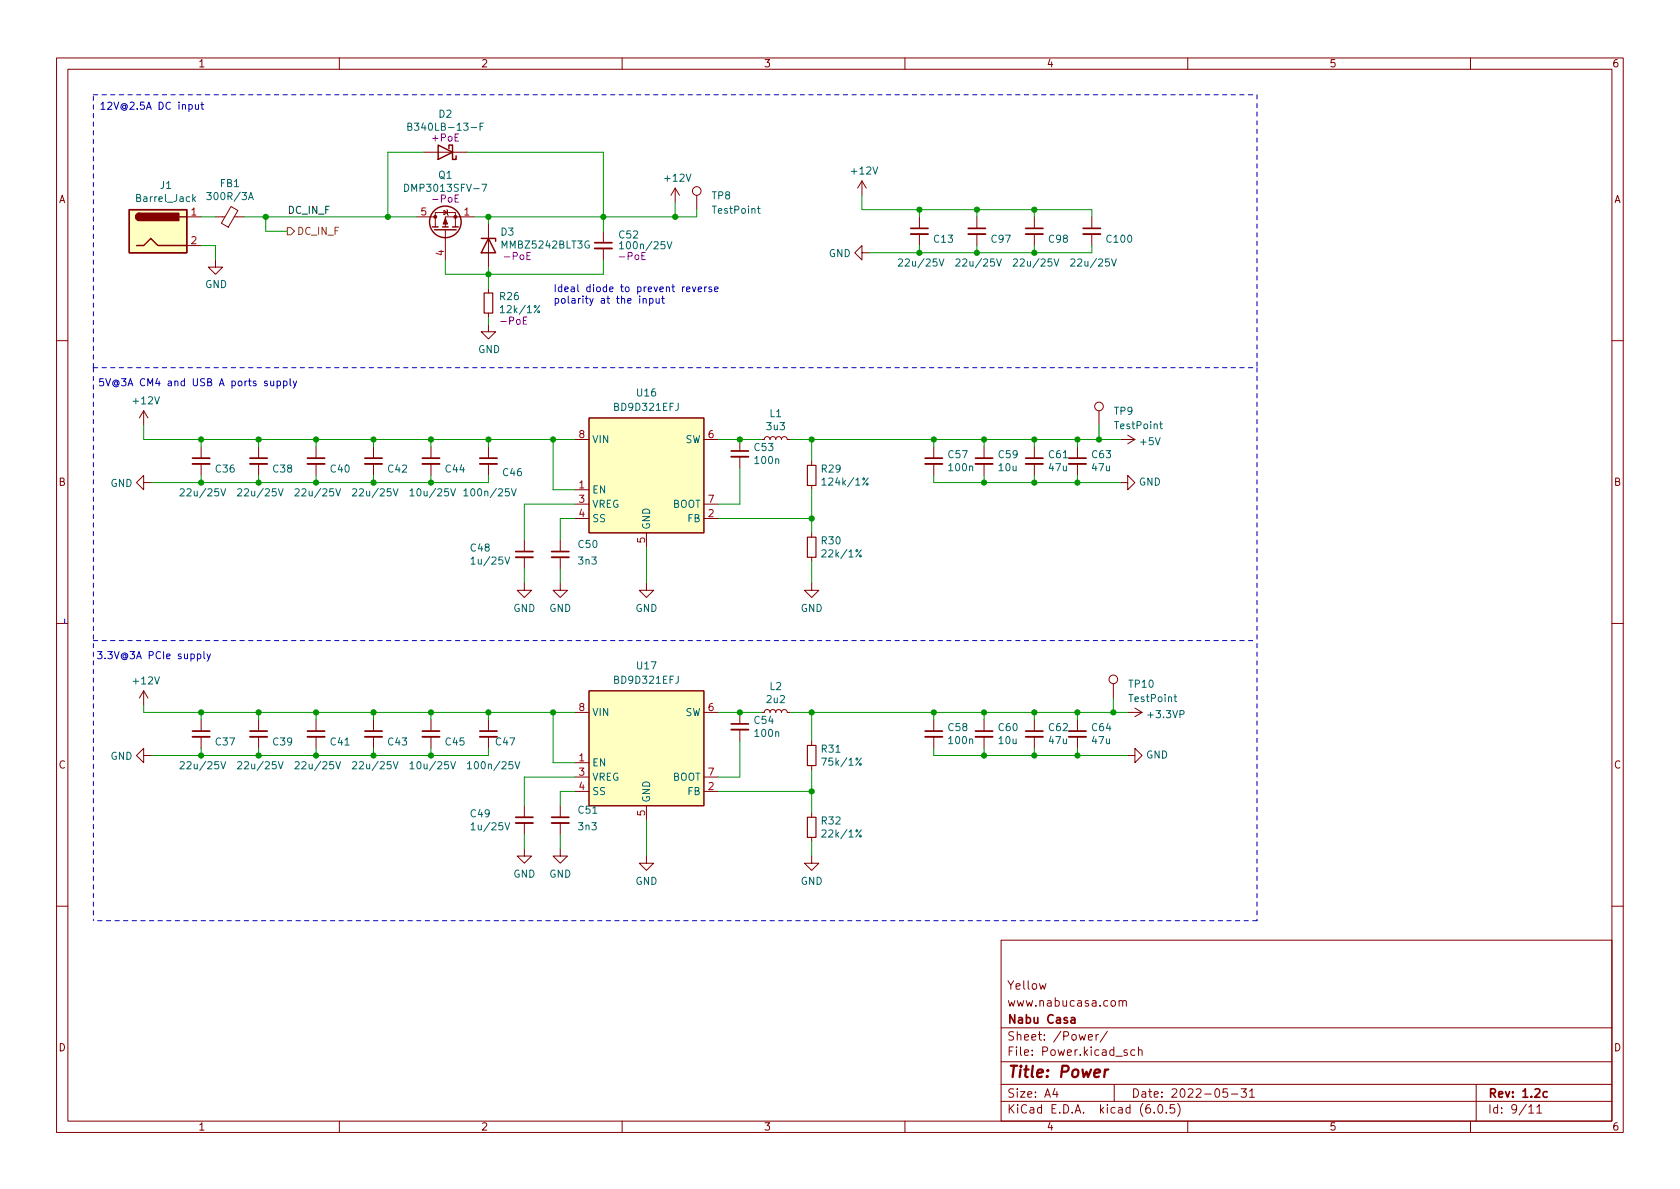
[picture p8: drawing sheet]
<svg xmlns="http://www.w3.org/2000/svg" width="297mm" height="210mm" viewBox="0 0 297 210" stroke-linecap="round" stroke-linejoin="round" font-family="sans-serif">
<g fill="none" stroke="#840000" stroke-width=".18">
<path d="M10 10.2h277v190.1h-277zM12 12.2h273v186.1h-273zM60 10.2v2M110 10.2v2M160 10.2v2M210 10.2v2M260 10.2v2M33 38.3h2.6M38.1 38.3h1.7M40.8 36.5l1.3 .7-1.7 3-1.3-.7zM41.4 38.3h1.8M73.7 38.3h3.3"/>
<path d="M74.9 26.9h7.6M78.5 37.2l.6 .4-.6 .4zM79 37.1l.1 .1v.8l.1 .1M83.8 38.3h-5.1v1.8M86.4 39.6v7.6M119.4 33.3l-.8 1.2M119.4 33.3v2.5M119.4 33.3l.7 1.2M123.2 34.5v2.6M152.4 32l-.8 1.3M152.4 32v2.5M152.4 32l.8 1.3"/>
<path d="M162.6 38.3v2.1M172.7 38.3v2.1M182.9 38.3v2.1M193 38.3v2.1M33 43.4h2.6M38.1 46v1.2h1.3l-1.3 1.3-1.3-1.3h1.3M77 40.1v-2.5h3.5v2.5M78.7 40.6v5.4M86.4 57.4v1.3h1.2l-1.2 1.2-1.3-1.2h1.3M86.4 51v.8M86.4 55.4v.7M106.7 40.9v2"/>
<path d="M106.7 43.9v2.1M152.4 44.7v-1.3l-1.3 1.3 1.3 1.3v-1.3h1.3M162.6 41.4v2M172.7 41.4v2M182.9 41.4v2M193 41.4v2M10 60.2h2M25.4 72.6l-.8 1.3M25.4 72.6v2.6M25.4 72.6l.8 1.3M35.6 79v2M45.7 79v2"/>
<path d="M55.9 79v2M66 79v2M76.2 79v2M86.4 79v2M101.6 77.7h2.5M104.1 73.9h20.4v20.3h-20.4zM124.5 77.7h2.5M130.8 77.7v2.1M134.6 77.7h.5l.2-.3 .3-.2 .4 .2 .1 .3 .2-.3 .3-.2 .4 .1 .2 .4 .2-.4 .4-.1 .3 .2 .1 .3 .1-.3 .4-.2 .3 .2 .2 .3h.5M165.1 79v2M174 79v2M182.9 79v2"/>
<path d="M190.5 79v2M194.3 72.6v2.6M198.1 77.7h2.6M199.4 77l1.3 .7M200.7 77.7l-1.3 .8M285 60.2h2M25.4 85.3v-1.2l-1.3 1.2 1.3 1.3v-1.3h1.3M35.6 82v2.1M45.7 82v2.1M55.9 82v2.1M66 82v2.1M76.2 82v2.1"/>
<path d="M86.4 82v2.1M92.7 95.5v2M92.7 98.5v2.1M99.1 95.5v2M99.1 98.5v2.1M101.6 86.6h2.5M101.6 91.7h2.5M101.6 89.1h2.5M114.3 94.2v2.6M124.5 91.7h2.5M124.5 89.1h2.5M130.8 80.8v2"/>
<path d="M143.5 81.5v.8M143.5 85.8v.8M143.5 94.2v.8M143.5 98.5v.8M165.1 82v2.1M174 82v2.1M182.9 82v2.1M190.5 82v2.1M198.1 85.3h1.3v-1.2l1.3 1.2-1.3 1.3v-1.3M10 110.2h2M92.7 103.1v1.3h1.3l-1.3 1.3-1.3-1.3h1.3M99.1 103.1v1.3h1.2l-1.2 1.3-1.3-1.3h1.3"/>
<path d="M114.3 103.1v1.3h1.3l-1.3 1.3-1.3-1.3h1.3M143.5 103.1v1.3h1.3l-1.3 1.3-1.3-1.3h1.3M285 110.2h2M25.4 133.6v-1.3l-1.3 1.3 1.3 1.3v-1.3h1.3M25.4 122.2v2.5M25.4 122.2l-.8 1.2M25.4 122.2l.8 1.2M35.6 127.2v2.1M35.6 130.3v2M45.7 127.2v2.1M45.7 130.3v2M55.9 127.2v2.1"/>
<path d="M55.9 130.3v2M66 127.2v2.1M66 130.3v2M76.2 127.2v2.1M76.2 130.3v2M86.4 127.2v2.1M86.4 130.3v2M101.6 134.9h2.5M101.6 139.9h2.5M101.6 137.4h2.5M101.6 126h2.5M104.1 122.2h20.4v20.3h-20.4z"/>
<path d="M124.5 139.9h2.5M124.5 137.4h2.5M124.5 126h2.5M130.8 126v2M130.8 129v2.1M134.6 126h.5l.2-.4 .3-.1 .4 .1 .1 .4 .2-.3 .3-.2 .4 .1 .2 .4 .2-.4 .4-.1 .3 .2 .1 .3 .1-.4 .4-.1 .3 .1 .2 .4h.5M143.5 131.1v.7M143.5 135.4v.7M165.1 127.2v2.1M165.1 130.3v2M174 127.2v2.1M174 130.3v2"/>
<path d="M182.9 127.2v2.1M182.9 130.3v2M190.5 127.2v2.1M190.5 130.3v2M196.8 120.9v2.5M199.4 133.6h1.3v-1.3l1.2 1.3-1.2 1.3v-1.3M199.4 126h2.5M200.7 125.2l1.2 .8M201.9 126l-1.2 .7M92.7 150.1v1.3h1.3l-1.3 1.2-1.3-1.2h1.3M92.7 142.5v2M92.7 145.5v2.1"/>
<path d="M99.1 150.1v1.3h1.2l-1.2 1.2-1.3-1.2h1.3M99.1 142.5v2M99.1 145.5v2.1M114.3 151.4v1.2h1.3l-1.3 1.3-1.3-1.3h1.3M114.3 142.5v2.5M143.5 151.4v1.2h1.3l-1.3 1.3-1.3-1.3h1.3M143.5 143.8v.7M143.5 148.1v.7M10 160.2h2M177 166.3h108v32h-108zM183.8 173.9l.3 1 .3-.7 .2 .7 .3-1M197.9 177.1l.2-.2 .3 .1 .1 .9"/>
<path d="M197.9 176.9v1M198.5 177.1l.2-.2 .4 .1v.9M285 160.2h2M60 198.3v2M110 198.3v2M160 198.3v2M177 194.8h108M177 191.8h108M177 187.8h108M177 181.8h108M186.5 192.5l-.4 1h1M186.9 193v1"/>
<path d="M192.4 183.4l.7-.1v-.3l-.5-.1-.2 .2 .1 .8h.6M193.8 182.9v1M194.2 182.9l-.3 .1-.1 .2M195.8 182.4l-1.3 1.9M197 191.8v3M199.3 185.7l-.4-.1-.2 .2 .1 .3 .5 .1v.4h-.6M200.6 185.7l-.4-.1-.3 .3v.4l.2 .3h.5M201.3 185.8l.2-.2 .4 .1v.9M201.3 185.1v1.5M204.1 196.7v.1M204.9 195.4l.2-.1a.81 .81 0 0 1 .6 .7 .81 .81 0 0 1-.3 .8h-.2a.81 .81 0 0 1-.6-.6 .81 .81 0 0 1 .3-.8zM206.2 196.7v.1"/>
<path d="M207.6 195.3h-.7v.7l.2-.1 .5 .1 .1 .2-.1 .5-.2 .1-.5-.1M208.2 195.1a1.72 1.72 0 0 1 0 2.3M210 198.3v2M217 192.5h-.7l-.1 .7 .2-.1 .5 .1 .2 .2-.1 .5-.2 .1-.6-.1M217.7 193.5h1.2M219.4 192.5h1l-.5 .6 .4 .1v.7l-.2 .1h-.5l-.2-.1M220.9 193l.5-.5v1.5M220.9 194h.9M260 198.3v2M261 191.8v6.5M270.3 195.8l.4-.5v1.5M270.3 196.8h.9"/>
<path d="M271.7 195.8l.5-.5v1.5M271.7 196.8h.9"/>
<circle cx="123.2" cy="33.8" r=".76"/>
<circle cx="194.3" cy="71.9" r=".76"/>
<circle cx="196.8" cy="120.1" r=".76"/>
</g>
<g fill="none" stroke="#840000" stroke-width=".3">
<path d="M105.2 42.9h3M161 40.4h3.1M171.2 40.4h3M181.4 40.4h3M191.5 40.4h3.1M129.3 79.8h3M34 81h3.1M44.2 81h3M54.4 81h3M64.5 81h3.1M74.7 81h3M84.8 81h3.1"/>
<path d="M91.2 97.5h3M97.5 97.5h3.1M163.6 81h3M172.5 81h3M181.4 81h3M189 81h3M34 129.3h3.1M44.2 129.3h3M54.4 129.3h3M64.5 129.3h3.1M74.7 129.3h3M84.8 129.3h3.1"/>
<path d="M129.3 128h3M163.6 129.3h3M172.5 129.3h3M181.4 129.3h3M189 129.3h3M91.2 144.5h3M97.5 144.5h3.1M189.4 180h.6l.1 .9M190.1 180.3l-.5 .1a.29 .29 0 0 0-.3 .2 .29 .29 0 0 0 .3 .3h.5M273.6 193.1l-.5-.1-.3 .3v.4l.2 .3h.6"/>
</g>
<path d="M195.4 189.1l-.2 1.4M196 189.1l-.4 .1-.3 .3" fill="none" stroke="#840000" stroke-width=".4"/>
<g fill="none" stroke="#840000" stroke-width=".33">
<path d="M105.2 43.9h3M161 41.4h3.1M171.2 41.4h3M181.4 41.4h3M191.5 41.4h3.1M34 82h3.1M44.2 82h3M54.4 82h3M64.5 82h3.1M74.7 82h3M84.8 82h3.1M91.2 98.5h3"/>
<path d="M97.5 98.5h3.1M129.3 80.8h3M163.6 82h3M172.5 82h3M181.4 82h3M189 82h3M34 130.3h3.1M44.2 130.3h3M54.4 130.3h3M64.5 130.3h3.1M74.7 130.3h3M84.8 130.3h3.1"/>
<path d="M129.3 129h3M163.6 130.3h3M172.5 130.3h3M181.4 130.3h3M189 130.3h3M91.2 145.5h3M97.5 145.5h3.1"/>
</g>
<g fill="none" stroke="#006464" stroke-width=".18">
<path d="M34.2 35.2l.4 .4M34.6 34.8l-.5 .5M36.6 34h.7l-.4 .5 .4 .1v.6l-.2 .1-.5-.1M43.9 35.3l.5-1.3 .4 1.3M44.1 34.9h.6M71.5 32.6a.64 .64 0 0 1 .8 .6 .64 .64 0 0 1-.8 .6zM72.1 22.4l.6-.1 .1-.2-.1-.2-.6-.1v1.2h.5l.2-.1v-.3l-.3-.2M84.9 22.4h.4M85.2 32.6h.9l-.6 1.2M85.5 21.8h-.6v1.2M133.9 36.9h.5M134.1 36.4v1.1l.3 .2"/>
<path d="M88.5 54.4l.3-.4v1.3M88.5 55.3h.7M95.4 54l-1 1.3M104.1 42.7a.59 .59 0 0 0-.7 .5 .59 .59 0 0 0 .7 .6l.1-.5h-.2M109.5 43.1l.4-.4v1.3M109.5 44h.8M117.9 42.7l.5 1.3 .4-1.3M158.9 45.9l.4-.1 .3 .3-.8 1h.8M166.1 45.8l.4 1.3 .4-1.3M169 45.9l.5-.1 .2 .3-.7 1h.7M176.2 45.8l.4 1.3 .5-1.3M179.2 45.9l.5-.1 .2 .3-.8 1h.8"/>
<path d="M186.4 45.8l.4 1.3 .4-1.3M189.3 45.9l.5-.1 .3 .3-.8 1h.8M196.5 45.8l.5 1.3 .4-1.3M205 75h.5M205.2 74.5v1.1l.3 .2M31.9 86.5l.4-.1 .3 .4-.8 .9h.8M39.1 86.4l.4 1.3 .4-1.3M42 86.5l.5-.1 .2 .4-.7 .9h.7M49.2 86.4l.4 1.3 .5-1.3M52.2 86.5l.5-.1 .2 .4-.8 .9h.8M59.4 86.4l.4 1.3 .4-1.3M62.3 86.5l.5-.1 .3 .4-.8 .9h.8"/>
<path d="M69.5 86.4l.5 1.3 .4-1.3M72.5 86.8l.4-.4v1.3M72.5 87.7h.7M79.7 86.4l.4 1.3 .4-1.3M82 86.8l.4-.4v1.3M82 87.7h.7M83.3 98.9l.4-.4v1.3M83.3 99.8h.7M89.3 98.5l.4 1.3 .4-1.3M90.4 86.4l.4 1.3 .5-1.3M145.3 84.9l.4-.4v1.3M145.3 85.8h.8"/>
<path d="M152.3 97.2l-1 1.3M153.5 84.5l-1 1.3M31.9 134.8l.4-.1 .3 .3-.8 1h.8M39.1 134.7l.4 1.3 .4-1.3M42 134.8l.5-.1 .2 .3-.7 1h.7M49.2 134.7l.4 1.3 .5-1.3M52.2 134.8l.5-.1 .2 .3-.8 1h.8M59.4 134.7l.4 1.3 .4-1.3M62.3 134.8l.5-.1 .3 .3-.8 1h.8M69.5 134.7l.5 1.3 .4-1.3M72.5 135l.4-.3v1.3M72.5 136h.7"/>
<path d="M79.7 134.7l.4 1.3 .4-1.3M82.7 135l.3-.3v1.3M82.7 136h.7M91.1 134.7l.4 1.3 .4-1.3M152.3 134.1l-1 1.2M207.6 123.2h.5M207.8 122.8v1.1l.3 .2M83.3 145.8l.4-.3v1.3M83.3 146.8h.7M89.3 145.5l.4 1.3 .4-1.3M152.3 146.8l-1 1.2"/>
<circle cx="95.2" cy="55.1" r=".18"/>
<circle cx="152.1" cy="98.3" r=".18"/>
<circle cx="153.3" cy="85.6" r=".18"/>
<circle cx="152.1" cy="135.1" r=".18"/>
<circle cx="152.1" cy="147.8" r=".18"/>
</g>
<g fill="#ffffc2" stroke="#ffffc2" stroke-width=".18">
<path d="M104.1 122.2h20.4v20.3h-20.4z"/>
<path d="M104.1 73.9h20.4v20.3h-20.4z"/>
<path d="M22.9 37.1h10.1v7.6h-10.1z"/>
</g>
<path d="M85.6 51.8h1.5v3.6h-1.5zM142.7 82.3h1.6v3.5h-1.6zM142.7 95h1.6v3.5h-1.6zM142.7 131.8h1.6v3.6h-1.6zM142.7 144.5h1.6v3.6h-1.6z" fill="none" stroke="#840000" stroke-width=".2"/>
<g fill="none" stroke="#840000" stroke-width=".25">
<path d="M22.9 37.1h10.1v7.6h-10.1zM24.6 37.7a.64 .64 0 0 0-.6 .6 .64 .64 0 0 0 .6 .7M31.7 38.3h1.3M77.5 25.6l2.5 1.3-2.5 1.3zM79.4 26.3v-.7h.6v2.6h.6v-.6M24.1 43.4h1.3l1.3-1.2 1.2 1.2h5.1M76.5 40.1h1M76.8 40.6h3.8M78.2 40.1h1M80 40.1h1M85.1 42.2h2.5v.5M86.4 42.2l1.2 2.5h-2.5z"/>
<circle cx="78.7" cy="39.2" r="2.79"/>
</g>
<g fill="#840000" stroke="#840000" stroke-width=".25">
<path d="M24.2 37.9l.4-.2v1.3a.64 .64 0 0 1-.5-.4 .64 .64 0 0 1 .1-.7z"/>
<path d="M24.6 37.7h7v1.3h-7z"/>
</g>
<g fill="#840000" stroke="#840000" stroke-width=".18">
<path d="M78.7 38.6l.4 1h-.7z"/>
<circle cx="80.5" cy="38.3" r=".25"/>
<circle cx="77" cy="38.3" r=".25"/>
</g>
<path d="M50.8 40.3h.6l.7 .6-.7 .6h-.6z" fill="none" stroke="#725600" stroke-width=".18"/>
<g fill="none" stroke="#0000c2" stroke-width=".18">
<path d="M17.9 18.4l.3-.3v1.2M17.9 19.3h.7M19.1 18.2l.4-.1 .3 .3-.8 .9h.8M113.7 52.9l.2-.1h.3l.1 .8M113.7 52.8v.8M114.9 52.8h.3l.3 .2-.2 .6h-.4M114.9 52.8v1.2M116 52.8l.1 .8h.3l.2-.1M116.6 52.8v.8M117 52.8h.5M117.2 52.4v1l.3 .2M121.4 51.2l.6-.2-.1-.2-.3-.1-.2 .2 .1 .6h.4"/>
<path d="M122.4 50.7l.3 .9 .3-.9M123.4 51.2l.7-.2-.1-.2-.4-.1-.2 .2 .1 .6h.5M124.6 50.7v.9M125 50.7l-.4 .3M125.8 50.8l-.3-.1-.2 .2 .1 .2 .4 .1v.3h-.5M126.4 51.2l.6-.2-.1-.2-.4-.1-.1 .2v.6h.5M18.3 67h-.6l-.1 .6 .2-.2 .4 .1 .1 .2v.4l-.2 .1-.5-.1M18.7 67l.4 1.2 .4-1.2M20.8 67.6a.31 .31 0 0 0-.5 0 .31 .31 0 0 0 0 .4 .31 .31 0 0 0 .5 0M20.8 67.5v.5h.1a.55 .55 0 0 0-.3-.8 .55 .55 0 0 0-.7 .6 .61 .61 0 0 0 .4 .6 .61 .61 0 0 0 .6-.2M51.8 67.4l.3 .8M52.4 67.4l-.4 1.1-.2 .2"/>
<path d="M17.3 115.2h.7l-.4 .5 .4 .1v.6l-.2 .1-.5-.1M18.6 116.4v.1"/>
</g>
<path d="M16.5 16.8h205.7M222.2 16.8v48.2M16.5 65v97.8M16.5 65v-48.2M16.5 65h205.7M222.2 65v97.8M11.4 109.5v1.2M16.5 113.3h205.7M222.2 162.8h-205.7" fill="none" stroke="#0000c2" stroke-width=".18" stroke-dasharray=".8 .8"/>
<g fill="none" stroke="#009600" stroke-width=".18">
<path d="M35.6 38.3h2.5M43.2 38.3h30.5M47 38.3v2.6h3.8M74.9 26.9h-6.3v11.4M82.5 26.9h24.2v14M86.4 38.3v1.3M119.4 35.8v2.5M123.2 37.1v1.2h-39.4M152.4 34.5v2.6h40.6v1.2M162.6 37.1v1.2M172.7 37.1v1.2M182.9 37.1v1.2"/>
<path d="M35.6 43.4h2.5v2.6M78.7 46v2.5h28v-2.5M86.4 47.2v3.8M86.4 56.1v1.3M162.6 43.4v1.3M172.7 43.4v1.3M182.9 43.4v1.3M193 43.4v1.3h-39.3M25.4 75.2v2.5h76.2M35.6 77.7v1.3M45.7 77.7v1.3M55.9 77.7v1.3"/>
<path d="M66 77.7v1.3M76.2 77.7v1.3M86.4 77.7v1.3M97.8 77.7v8.9h3.8M127 77.7h7.6M139.7 77.7h58.4M143.5 77.7v3.8M165.1 77.7v1.3M174 77.7v1.3M182.9 77.7v1.3M190.5 77.7v1.3M194.3 75.2v2.5"/>
<path d="M35.6 84.1v1.2M45.7 84.1v1.2M55.9 84.1v1.2M66 84.1v1.2M76.2 84.1v1.2M86.4 84.1v1.2h-59.7M101.6 89.1h-8.9v6.4M101.6 91.7h-2.5v3.8M114.3 96.8v6.3M127 91.7h16.5M130.8 82.8v6.3h-3.8M143.5 86.6v7.6"/>
<path d="M143.5 99.3v3.8M165.1 84.1v1.2h33M174 84.1v1.2M182.9 84.1v1.2M190.5 84.1v1.2M92.7 100.6v2.5M99.1 100.6v2.5M25.4 124.7v1.3h76.2M35.6 126v1.2M35.6 132.3v1.3M45.7 126v1.2M45.7 132.3v1.3"/>
<path d="M55.9 126v1.2M55.9 132.3v1.3M66 126v1.2M66 132.3v1.3M76.2 126v1.2M76.2 132.3v1.3M86.4 132.3v1.3h-59.7M86.4 126v1.2M97.8 126v8.9h3.8M101.6 139.9h-2.5v2.6M101.6 137.4h-8.9v5.1M127 126h7.6"/>
<path d="M127 139.9h16.5M130.8 131.1v6.3h-3.8M139.7 126h59.7M143.5 126v5.1M143.5 136.1v7.7M165.1 126v1.2M165.1 132.3v1.3h34.3M174 126v1.2M174 132.3v1.3M182.9 126v1.2M182.9 132.3v1.3M190.5 126v1.2"/>
<path d="M190.5 132.3v1.3M196.8 123.4v2.6M92.7 147.6v2.5M99.1 147.6v2.5M114.3 145v6.4M143.5 148.8v2.6"/>
</g>
<g fill="#009600" stroke="#009600" stroke-width=".18">
<circle cx="76.2" cy="77.7" r=".46"/>
<circle cx="86.4" cy="77.7" r=".46"/>
<circle cx="68.6" cy="38.3" r=".46"/>
<circle cx="86.4" cy="38.3" r=".46"/>
<circle cx="76.2" cy="85.3" r=".46"/>
<circle cx="86.4" cy="48.5" r=".46"/>
<circle cx="97.8" cy="126" r=".46"/>
<circle cx="86.4" cy="126" r=".46"/>
<circle cx="76.2" cy="133.6" r=".46"/>
<circle cx="66" cy="133.6" r=".46"/>
<circle cx="35.6" cy="77.7" r=".46"/>
<circle cx="45.7" cy="77.7" r=".46"/>
<circle cx="55.9" cy="77.7" r=".46"/>
<circle cx="45.7" cy="85.3" r=".46"/>
<circle cx="55.9" cy="85.3" r=".46"/>
<circle cx="66" cy="77.7" r=".46"/>
<circle cx="66" cy="85.3" r=".46"/>
<circle cx="47" cy="38.3" r=".46"/>
<circle cx="35.6" cy="85.3" r=".46"/>
<circle cx="55.9" cy="126" r=".46"/>
<circle cx="45.7" cy="126" r=".46"/>
<circle cx="45.7" cy="133.6" r=".46"/>
<circle cx="76.2" cy="126" r=".46"/>
<circle cx="66" cy="126" r=".46"/>
<circle cx="55.9" cy="133.6" r=".46"/>
<circle cx="35.6" cy="126" r=".46"/>
<circle cx="35.6" cy="133.6" r=".46"/>
<circle cx="106.7" cy="38.3" r=".46"/>
<circle cx="119.4" cy="38.3" r=".46"/>
<circle cx="172.7" cy="37.1" r=".46"/>
<circle cx="172.7" cy="44.7" r=".46"/>
<circle cx="162.6" cy="44.7" r=".46"/>
<circle cx="162.6" cy="37.1" r=".46"/>
<circle cx="143.5" cy="91.7" r=".46"/>
<circle cx="174" cy="133.6" r=".46"/>
<circle cx="165.1" cy="126" r=".46"/>
<circle cx="190.5" cy="133.6" r=".46"/>
<circle cx="190.5" cy="126" r=".46"/>
<circle cx="174" cy="126" r=".46"/>
<circle cx="182.9" cy="126" r=".46"/>
<circle cx="182.9" cy="133.6" r=".46"/>
<circle cx="196.8" cy="126" r=".46"/>
<circle cx="143.5" cy="126" r=".46"/>
<circle cx="143.5" cy="139.9" r=".46"/>
<circle cx="130.8" cy="126" r=".46"/>
<circle cx="97.8" cy="77.7" r=".46"/>
<circle cx="165.1" cy="77.7" r=".46"/>
<circle cx="174" cy="77.7" r=".46"/>
<circle cx="182.9" cy="44.7" r=".46"/>
<circle cx="182.9" cy="77.7" r=".46"/>
<circle cx="194.3" cy="77.7" r=".46"/>
<circle cx="182.9" cy="85.3" r=".46"/>
<circle cx="182.9" cy="37.1" r=".46"/>
<circle cx="174" cy="85.3" r=".46"/>
<circle cx="190.5" cy="85.3" r=".46"/>
<circle cx="190.5" cy="77.7" r=".46"/>
<circle cx="130.8" cy="77.7" r=".46"/>
<circle cx="143.5" cy="77.7" r=".46"/>
</g>
<text font-size="2.8" fill="#840000" x="178" y="190.6">Title: Power</text>
<g font-size="2.1" fill="#840000">
<text x="178" y="178">www.nabucasa.com</text>
<text x="178" y="175">Yellow</text>
<text x="178" y="184">Sheet: /Power/</text>
<text x="178" y="181">Nabu Casa</text>
<text x="178" y="186.7">File: Power.kicad_sch</text>
<text x="178" y="196.9">KiCad E.D.A. kicad (6.0.5)</text>
<text x="178" y="194.1">Size: A4</text>
<text x="200" y="194.1">Date: 2022-05-31</text>
<text x="263" y="194.1">Rev: 1.2c</text>
<text x="263" y="196.9">Id: 9/11</text>
</g>
<g font-size="1.8" fill="#840000">
<text x="35" y="11.9">1</text>
<text x="85" y="11.9">2</text>
<text x="135" y="11.9">3</text>
<text x="185" y="11.9">4</text>
<text x="235" y="11.9">5</text>
<text x="285" y="11.9">6</text>
<text x="10.3" y="35.9">A</text>
<text x="285.3" y="35.9">A</text>
<text x="10.3" y="85.9">B</text>
<text x="285.3" y="85.9">B</text>
<text x="10.3" y="135.9">C</text>
<text x="285.3" y="135.9">C</text>
<text x="10.3" y="185.9">D</text>
<text x="285.3" y="185.9">D</text>
<text x="35" y="199.9">1</text>
<text x="85" y="199.9">2</text>
<text x="135" y="199.9">3</text>
<text x="185" y="199.9">4</text>
<text x="235" y="199.9">5</text>
<text x="285" y="199.9">6</text>
</g>
<g font-size="1.8" fill="#0000c2">
<text x="19.7" y="19.4">12V@2.5A DC input</text>
<text x="97.8" y="51.6">Ideal diode to prevent reverse</text>
<text x="97.8" y="53.7">polarity at the input</text>
<text x="21.6" y="68.3">5V@3A CM4 and USB A ports supply</text>
<text x="19.2" y="116.5">3.3V@3A PCIe supply</text>
</g>
<g font-size="1.8" fill="#006464">
<text x="73.3" y="23.1">B340LB-13-F</text>
<text x="77.6" y="20.8">D2</text>
<text x="24.3" y="35.7">Barrel_Jack</text>
<text x="28.4" y="33.4">J1</text>
<text x="37.2" y="35.4">300R/3A</text>
<text x="39" y="33.1">FB1</text>
<text x="72.3" y="33.9">DMP3013SFV-7</text>
<text x="77.6" y="31.6">Q1</text>
<text x="117.7" y="32.1">+12V</text>
<text x="125.9" y="35.2">TP8</text>
<text x="150.7" y="30.8">+12V</text>
<text x="88.6" y="41.7">D3</text>
<text x="126.1" y="37.8">TestPoint</text>
<text x="88.9" y="43.9">MMBZ5242BLT3G</text>
<text x="109.5" y="42.2">C52</text>
<text x="110.3" y="44.1">100n/25V</text>
<text x="146.5" y="45.4">GND</text>
<text x="159.5" y="47.1">22u/25V</text>
<text x="165.2" y="42.9">C13</text>
<text x="169.6" y="47.1">22u/25V</text>
<text x="175.3" y="42.9">C97</text>
<text x="179.8" y="47.1">22u/25V</text>
<text x="185.5" y="42.9">C98</text>
<text x="190" y="47.1">22u/25V</text>
<text x="195.8" y="42.9">C100</text>
<text x="36.2" y="50.9">GND</text>
<text x="88.4" y="53.1">R26</text>
<text x="88.9" y="55.4">12k/1%</text>
<text x="84.5" y="62.4">GND</text>
<text x="23.7" y="71.5">+12V</text>
<text x="112.7" y="70.1">U16</text>
<text x="108.8" y="72.6">BD9D321EFJ</text>
<text x="135.6" y="76.1">3u3</text>
<text x="136.1" y="73.8">L1</text>
<text x="197" y="73.3">TP9</text>
<text x="197.3" y="75.9">TestPoint</text>
<text x="38.2" y="83.6">C36</text>
<text x="48.3" y="83.6">C38</text>
<text x="58.5" y="83.6">C40</text>
<text x="68.7" y="83.6">C42</text>
<text x="78.8" y="83.6">C44</text>
<text x="104.6" y="78.4">VIN</text>
<text x="121.1" y="78.4">SW</text>
<text x="133.4" y="79.7">C53</text>
<text x="133.6" y="82">100n</text>
<text x="145.3" y="83.6">R29</text>
<text x="167.7" y="81">C57</text>
<text x="167.9" y="83.3">100n</text>
<text x="176.6" y="81">C59</text>
<text x="176.7" y="83.3">10u</text>
<text x="185.5" y="81">C61</text>
<text x="185.5" y="83.3">47u</text>
<text x="193.1" y="81">C63</text>
<text x="193.2" y="83.3">47u</text>
<text x="201.7" y="78.7">+5V</text>
<text x="19.5" y="86.1">GND</text>
<text x="32.5" y="87.8">22u/25V</text>
<text x="42.6" y="87.8">22u/25V</text>
<text x="52.8" y="87.8">22u/25V</text>
<text x="63" y="87.8">22u/25V</text>
<text x="73.1" y="87.8">10u/25V</text>
<text x="82.8" y="87.8">100n/25V</text>
<text x="89" y="84.2">C46</text>
<text x="104.6" y="87.2">EN</text>
<text x="104.6" y="89.8">VREG</text>
<text x="118.8" y="89.8">BOOT</text>
<text x="145.9" y="85.9">124k/1%</text>
<text x="201.3" y="85.9">GND</text>
<text x="104.6" y="92.3">SS</text>
<text x="114.9" y="93.7" transform="rotate(-90 114.9 93.7)">GND</text>
<text x="121.6" y="92.3">FB</text>
<text x="83.3" y="97.5">C48</text>
<text x="83.8" y="99.8">1u/25V</text>
<text x="102.3" y="96.9">C50</text>
<text x="102.4" y="99.8">3n3</text>
<text x="145.3" y="96.3">R30</text>
<text x="145.8" y="98.6">22k/1%</text>
<text x="90.7" y="108.2">GND</text>
<text x="97.1" y="108.2">GND</text>
<text x="112.3" y="108.2">GND</text>
<text x="141.5" y="108.2">GND</text>
<text x="112.7" y="118.4">U17</text>
<text x="23.7" y="121">+12V</text>
<text x="108.8" y="120.9">BD9D321EFJ</text>
<text x="135.6" y="124.3">2u2</text>
<text x="136.1" y="122">L2</text>
<text x="199.7" y="121.6">TP10</text>
<text x="199.8" y="124.1">TestPoint</text>
<text x="38.2" y="131.8">C37</text>
<text x="48.3" y="131.8">C39</text>
<text x="58.5" y="131.8">C41</text>
<text x="68.7" y="131.8">C43</text>
<text x="78.8" y="131.8">C45</text>
<text x="87.7" y="131.8">C47</text>
<text x="104.6" y="126.6">VIN</text>
<text x="121.1" y="126.6">SW</text>
<text x="133.4" y="128">C54</text>
<text x="133.6" y="130.3">100n</text>
<text x="167.7" y="129.3">C58</text>
<text x="167.9" y="131.6">100n</text>
<text x="176.6" y="129.3">C60</text>
<text x="176.7" y="131.6">10u</text>
<text x="185.5" y="129.3">C62</text>
<text x="185.5" y="131.6">47u</text>
<text x="193.1" y="129.3">C64</text>
<text x="193.2" y="131.6">47u</text>
<text x="203.2" y="127">+3.3VP</text>
<text x="19.5" y="134.3">GND</text>
<text x="32.5" y="136">22u/25V</text>
<text x="42.6" y="136">22u/25V</text>
<text x="52.8" y="136">22u/25V</text>
<text x="63" y="136">22u/25V</text>
<text x="73.1" y="136">10u/25V</text>
<text x="83.4" y="136">100n/25V</text>
<text x="104.6" y="135.5">EN</text>
<text x="145.3" y="133.1">R31</text>
<text x="145.8" y="135.4">75k/1%</text>
<text x="202.6" y="134.1">GND</text>
<text x="102.3" y="143.9">C51</text>
<text x="104.6" y="138">VREG</text>
<text x="104.6" y="140.6">SS</text>
<text x="114.9" y="142" transform="rotate(-90 114.9 142)">GND</text>
<text x="118.8" y="138">BOOT</text>
<text x="121.6" y="140.6">FB</text>
<text x="83.3" y="144.5">C49</text>
<text x="83.8" y="146.8">1u/25V</text>
<text x="102.4" y="146.8">3n3</text>
<text x="145.3" y="145.8">R32</text>
<text x="145.8" y="148.1">22k/1%</text>
<text x="90.7" y="155.2">GND</text>
<text x="97.1" y="155.2">GND</text>
<text x="112.3" y="156.5">GND</text>
<text x="141.5" y="156.5">GND</text>
</g>
<g font-size="1.8" fill="#840084">
<text x="76.5" y="25">+PoE</text>
<text x="76.7" y="35.8">-PoE</text>
<text x="89.4" y="46">-PoE</text>
<text x="109.7" y="46">-PoE</text>
<text x="88.8" y="57.4">-PoE</text>
</g>
<g font-size="1.8" fill="#a90000">
<text x="33.8" y="38.1">1</text>
<text x="74.4" y="38.1">5</text>
<text x="82.1" y="38.1">1</text>
<text x="33.8" y="43.2">2</text>
<text x="78.5" y="45.2" transform="rotate(-90 78.5 45.2)">4</text>
<text x="102.4" y="77.5">8</text>
<text x="125.2" y="77.5">6</text>
<text x="102.4" y="86.4">1</text>
<text x="102.4" y="88.9">3</text>
<text x="125.2" y="88.9">7</text>
<text x="102.4" y="91.4">4</text>
<text x="114" y="96" transform="rotate(-90 114 96)">5</text>
<text x="125.2" y="91.4">2</text>
<text x="102.4" y="125.7">8</text>
<text x="125.2" y="125.7">6</text>
<text x="102.4" y="134.6">1</text>
<text x="102.4" y="137.2">3</text>
<text x="125.2" y="137.2">7</text>
<text x="102.4" y="139.7">4</text>
<text x="125.2" y="139.7">2</text>
<text x="114" y="144.3" transform="rotate(-90 114 144.3)">5</text>
</g>
<text font-size="1.8" fill="#0f0f0f" x="50.8" y="37.8">DC_IN_F</text>
<text font-size="1.8" fill="#725600" x="52.5" y="41.5">DC_IN_F</text>
</svg>
